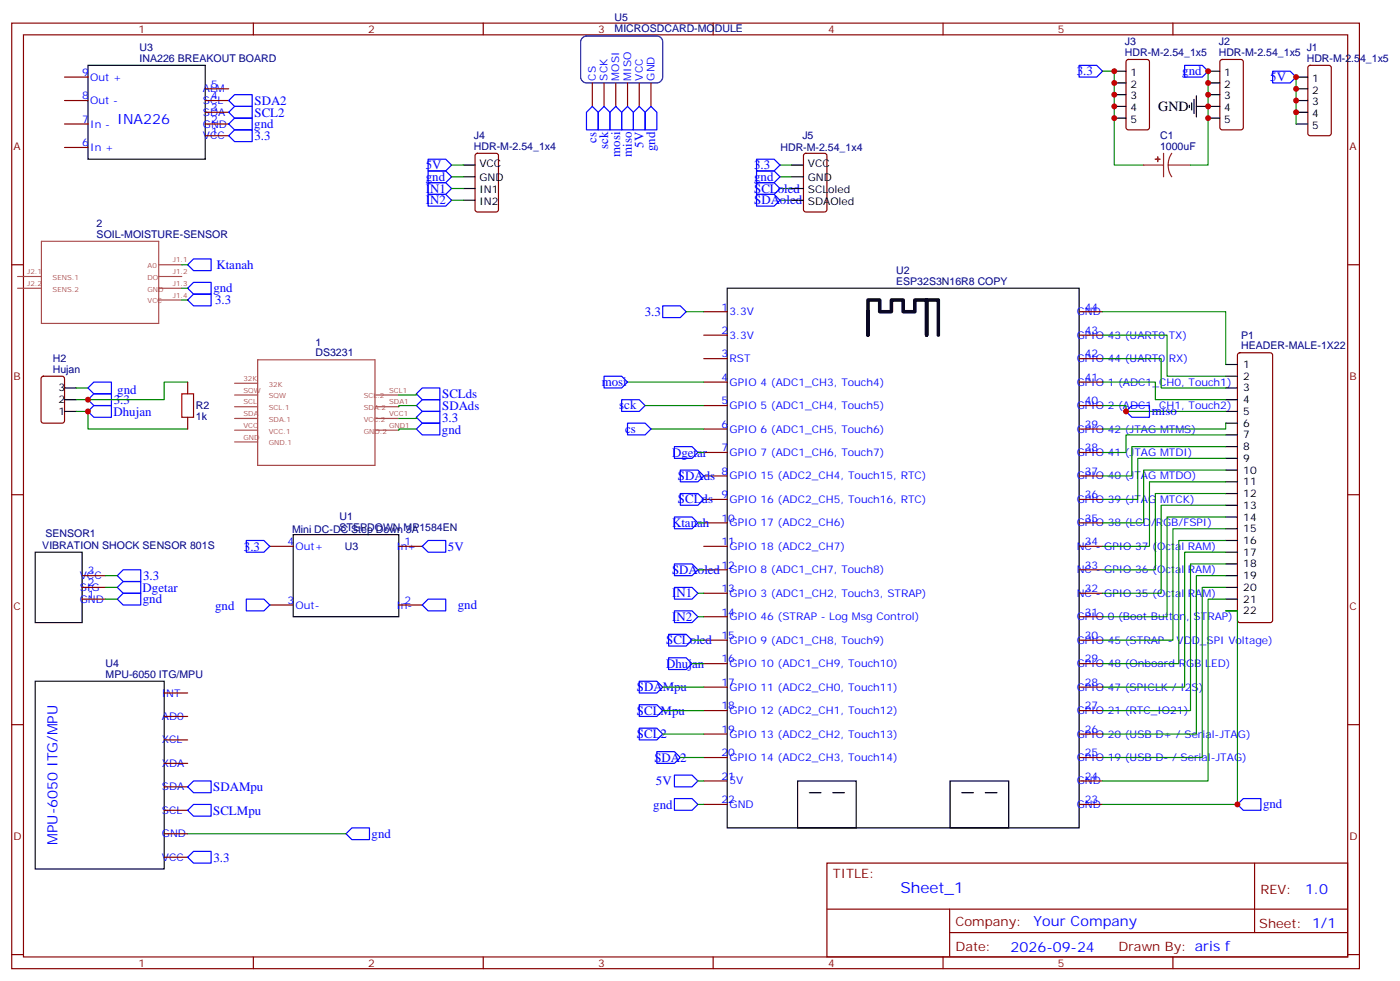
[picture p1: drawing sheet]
<svg xmlns="http://www.w3.org/2000/svg" width="421mm" height="295mm" viewBox="0 0 421 295" stroke-linecap="round" stroke-linejoin="round" font-family="sans-serif">
<g fill="none" stroke="#870000" stroke-width=".35">
<path d="M3.5 6.9h405.4v284.4h-405.4zM7.1 10.5h398.2v277.3h-398.2zM76.2 6.9v3.6M145.3 6.9v3.6M214.5 6.9v3.6M283.6 6.9v3.6M338.9 18.1l.5-.2h5.6l.7 .4v20l-.4 .7-5.9 .1-.7-.5v-20zM352.8 6.9v3.6M367.1 18.1l.5-.2h5.6l.7 .4v20l-.4 .7-5.9 .1-.7-.5v-20zM393.6 19.9l.5-.3h5.6l.6 .5 .1 20-.5 .7h-5.8l-.7-.4-.1-20zM19.4 37.3h7.1M19.4 30.2h7.1"/>
<path d="M19.4 23.2h7.1M61.7 37.3h7.1M61.7 33.8h7.1M61.7 30.2h7.1M61.7 26.7h7.1M178.2 24.9v7.1M181.7 24.9v7.1M185.2 24.9v7.1M188.7 24.9v7.1M192.3 24.9v7.1M195.8 24.9v7.1M19.4 44.3h7.1"/>
<path d="M61.7 40.8h7.1M143.1 46.3l.5-.2h5.6l.7 .4v16.5l-.4 .7h-5.9l-.7-.4v-16.5zM241.9 46.3l.5-.2h5.6l.7 .4v16.5l-.5 .7h-5.8l-.7-.4v-16.5zM3.5 79.6h3.6M405.3 79.6h3.6M211.7 93.7h7M324.6 93.7h7M12.6 113.3l.5-.2h5.6l.6 .5 .1 12.9-.5 .7h-5.8l-.7-.4-.1-13zM56.4 114.9v3.5M211.7 100.8h7M211.7 107.8h7M211.7 114.9h7"/>
<path d="M324.6 100.8h7M324.6 107.8h7M324.6 114.9h7M372.4 106.3l.5-.2h9.2l.5 .2 .2 .5v79.7l-.3 .5-.4 .2h-9.2l-.5-.2-.2-.5v-79.7zM56.4 125.5v3.5M211.7 122h7M211.7 129h7M211.7 136.1h7M324.6 122h7M324.6 129h7M324.6 136.1h7M3.5 148.8h3.6"/>
<path d="M211.7 143.1h7M211.7 150.2h7M211.7 157.2h7M324.6 143.1h7M324.6 150.2h7M324.6 157.2h7M405.3 148.8h3.6M24.7 176.6h7M24.7 173.1h7M81.1 164.3h7.1M119.9 164.3h7.1M211.7 164.3h7"/>
<path d="M211.7 171.3h7M211.7 178.4h7M324.6 164.3h7M324.6 171.3h7M324.6 178.4h7M24.7 180.2h7M81.1 181.9h7.1M119.9 181.9h7.1M211.7 185.5h7M211.7 192.5h7M211.7 199.6h7M324.6 185.5h7"/>
<path d="M324.6 192.5h7M324.6 199.6h7M3.5 217.9h3.6M49.4 215.4h7M49.4 208.4h7M211.7 206.6h7M211.7 213.7h7M324.6 206.6h7M324.6 213.7h7M405.3 217.9h3.6M49.4 236.6h7M49.4 229.6h7"/>
<path d="M49.4 222.5h7M211.7 220.7h7M211.7 227.8h7M211.7 234.8h7M324.6 220.7h7M324.6 227.8h7M324.6 234.8h7M49.4 257.8h7M49.4 250.7h7M49.4 243.7h7M211.7 241.9h7M248.7 259.5h156.6v28.3h-156.6z"/>
<path d="M324.6 241.9h7M377.3 259.6v20.8M248.7 273.4h156.5M285.6 273.4v14.1M3.5 287.1h3.6M76.2 287.8v3.5M145.3 287.8v3.5M214.5 287.8v3.5M283.6 287.8v3.5M285.6 280.4h119.6M352.8 287.8v3.5M405.3 287.1h3.6"/>
</g>
<g fill="none" stroke="#000" stroke-width=".35">
<path d="M26.5 19.6h35.2v28.3h-35.2zM335.1 32h3.6M335.1 21.4h3.6M335.1 24.9h3.6M335.1 28.5h3.6M335.1 35.5h3.6M357.7 31.6v.7M358.4 30.9v2.2M359.1 29.9v4.2M359.8 32h7.1M359.8 28.8v6.4M363.4 21.4h3.5"/>
<path d="M363.4 24.9h3.5M363.4 28.5h3.5M363.4 35.5h3.5M389.8 23.2h3.5M389.8 26.7h3.5M389.8 30.2h3.5M389.8 33.8h3.5M389.8 37.3h3.5M139.3 49.6h3.6M139.3 53.2h3.6M139.3 56.7h3.6M238.1 49.6h3.6"/>
<path d="M238.1 53.2h3.6M238.1 56.7h3.6M139.3 60.2h3.6M238.1 60.2h3.6M218.7 86.7h105.9v162.3h-105.9zM19.4 116.7h3.5M368.7 116.7h3.5M368.7 109.6h3.5M368.7 113.1h3.5M19.4 123.7h3.5M19.4 120.2h3.5M368.7 123.7h3.5"/>
<path d="M368.7 120.2h3.5M368.7 127.2h3.5M368.7 130.8h3.5M368.7 134.3h3.5M368.7 137.8h3.5M368.7 141.4h3.5M368.7 144.9h3.5M368.7 148.4h3.5M368.7 151.9h3.5M368.7 155.5h3.5M368.7 159h3.5M10.6 166.1h14.1v21.1h-14.1z"/>
<path d="M88.2 160.8h31.7v24.7h-31.7zM368.7 162.5h3.5M368.7 166.1h3.5M368.7 169.6h3.5M368.7 173.1h3.5M368.7 176.6h3.5M368.7 180.2h3.5M368.7 183.7h3.5M10.6 204.9h38.8v56.4h-38.8zM239.9 234.8h17.6v14.2h-17.6zM243.4 238.4h3.5M250.5 238.4h3.5"/>
<path d="M285.8 234.8h17.6v14.2h-17.6zM289.3 238.4h3.5M296.3 238.4h3.6"/>
</g>
<g fill="none" stroke="#00f" stroke-width=".35">
<path d="M324.6 19.6h5.2l1.8 1.8-1.8 1.8h-5.2zM356.3 19.6h5.3l1.8 1.8-1.8 1.8h-5.3zM68.8 37.3l1.8-1.8h5.2v3.6h-5.2zM70.6 39.1h5.2v3.5h-5.2l-1.8-1.8zM70.6 32h5.2v3.5h-5.2l-1.8-1.7zM70.6 28.5h5.2v3.5h-5.2l-1.8-1.8zM178.2 32l1.7 1.8v5.3h-3.5v-5.3zM181.7 32l1.7 1.8v5.3h-3.5v-5.3zM185.2 32l1.8 1.8v5.3h-3.6v-5.3zM188.7 32l1.8 1.8v5.3h-3.5v-5.3zM192.3 32l1.7 1.8v5.3h-3.5v-5.3zM195.8 32l1.8 1.8v5.3h-3.6v-5.3z"/>
<path d="M382.8 21.4h5.3l1.7 1.8-1.7 1.7h-5.3zM128.8 47.9h5.3l1.7 1.7-1.7 1.8h-5.3zM128.8 51.4h5.3l1.7 1.8-1.7 1.7h-5.3zM128.8 54.9h5.3l1.7 1.8-1.7 1.8h-5.3zM128.8 58.5h5.3l1.7 1.7-1.7 1.8h-5.3zM227.5 58.5h5.3l1.8 1.7-1.8 1.8h-5.3zM227.5 54.9h5.3l1.8 1.8-1.8 1.8h-5.3zM227.5 51.4h5.3l1.8 1.8-1.8 1.7h-5.3zM227.5 47.9h5.3l1.8 1.7-1.8 1.8h-5.3zM56.4 79.6l1.8-1.7h5.3v3.5h-5.3zM56.4 86.7l1.8-1.8h5.3v3.5h-5.3zM56.4 90.2l1.8-1.8h5.3v3.6h-5.3z"/>
<path d="M199.3 92h5.3l1.8 1.7-1.8 1.8h-5.3zM26.5 116.7l1.7-1.8h5.3v3.5h-5.3zM125.2 118.4l1.8-1.7h5.3v3.5h-5.3zM181.7 113.1h5.3l1.7 1.8-1.7 1.8h-5.3zM26.5 120.2l1.7-1.8h5.3v3.6h-5.3zM26.5 123.7l1.7-1.7h5.3v3.5h-5.3zM125.2 122l1.8-1.8h5.3v3.5h-5.3zM125.2 125.5l1.8-1.8h5.3v3.5h-5.3zM125.2 129l1.8-1.8h5.3v3.6h-5.3zM187 120.2h5.3l1.7 1.8-1.7 1.7h-5.3zM188.7 127.2h5.3l1.8 1.8-1.8 1.8h-5.3zM202.8 134.3h5.3l1.8 1.8-1.8 1.7h-5.3z"/>
<path d="M338.7 123.7l1.7-1.7h5.3v3.5h-5.3zM202.8 155.5h5.3l1.8 1.7-1.8 1.8h-5.3zM204.6 141.4h5.3l1.8 1.7-1.8 1.8h-5.3zM204.6 148.4h5.3l1.8 1.8-1.8 1.7h-5.3zM37 171.3h5.3v3.6h-5.3l-1.7-1.8zM37 174.9h5.3v3.5h-5.3l-1.7-1.8zM37 178.4h5.3v3.5h-5.3l-1.7-1.7zM74.1 162.5h5.3l1.7 1.8-1.7 1.8h-5.3zM127 164.3l1.8-1.8h5.3v3.6h-5.3zM202.8 169.6h5.3l1.8 1.7-1.8 1.8h-5.3zM202.8 176.6h5.3l1.8 1.8-1.8 1.8h-5.3zM74.1 180.2h5.3l1.7 1.7-1.7 1.8h-5.3z"/>
<path d="M127 181.9l1.8-1.7h5.3v3.5h-5.3zM201.1 190.7h5.3l1.7 1.8-1.7 1.8h-5.3zM201.1 197.8h5.3l1.7 1.8-1.7 1.7h-5.3zM202.8 183.7h5.3l1.8 1.8-1.8 1.7h-5.3zM192.3 219h5.3l1.7 1.7-1.7 1.8h-5.3zM192.3 204.9h5.3l1.7 1.7-1.7 1.8h-5.3zM192.3 211.9h5.3l1.7 1.8-1.7 1.7h-5.3zM56.4 236.6l1.8-1.8h5.3v3.6h-5.3zM197.6 226h5.2l1.8 1.8-1.8 1.8h-5.2zM202.8 233.1h5.3l1.8 1.7-1.8 1.8h-5.3zM56.4 257.8l1.8-1.8h5.3v3.5h-5.3zM58.2 241.9h5.3v3.5h-5.3l-1.8-1.7z"/>
<path d="M104.1 250.7l1.7-1.7h5.3v3.5h-5.3zM202.8 240.1h5.3l1.8 1.8-1.8 1.8h-5.3zM372.2 241.9l1.7-1.8h5.3v3.6h-5.3z"/>
</g>
<path d="M261.1 93.7v7.1v-10.6h3.5v3.5h3.5v-3.5h3.5v3.5h3.6v-3.5h3.5v10.6v-10.6h3.5v10.6" fill="none" stroke="#000" stroke-width="1.1"/>
<g fill="none" stroke="#008700" stroke-width=".35">
<path d="M331.6 21.4h3.5v28.2h8.9M363.4 21.4v28.2h-5.3M389.8 23.2v14.1M135.8 49.6h3.5M135.8 53.2h3.5M135.8 56.7h3.5M234.6 49.6h3.5M234.6 53.2h3.5M234.6 56.7h3.5M54.7 79.6h1.7M135.8 60.2h3.5M234.6 60.2h3.5"/>
<path d="M54.7 90.2h1.7M54.7 86.7h1.7M206.4 93.7h5.3M331.6 93.7h37.1v15.9M22.9 116.7h3.6M56.4 114.9h-7v5.3h-26.5M125.2 118.4v.4h-5.3M188.7 114.9h23M331.6 100.8h19.4v12.3h17.7M331.6 107.8h17.6v8.9h19.5M331.6 114.9h15.9v5.3h21.2M22.9 123.7h3.6v5.3h29.9"/>
<path d="M125.2 122h-5.3v.3M125.2 125.5v.3h-5.3M125.2 129h-5.3v.4M194 122h17.7M195.8 129h15.9M209.9 136.1h1.8M331.6 122h7.1v1.7h30M368.7 127.2v1.8h-37.1M368.7 130.8h-30v5.3h-7.1M368.7 134.3h-28.3v8.8h-8.8M368.7 137.8h-26.5v12.4h-10.6M209.9 157.2h1.8"/>
<path d="M368.7 141.4h-24.7v15.8h-12.4M368.7 144.9h-23v19.4h-14.1M368.7 148.4h-21.2v22.9h-15.9M368.7 151.9h-19.5v26.5h-17.6M368.7 155.5h-17.7v30h-19.4M368.7 159h-15.9v33.5h-21.2M31.7 173.1h3.6M31.7 176.6h3.6M209.9 171.3h1.8M209.9 178.4h1.8M368.7 162.5h-14.2v37.1h-22.9M368.7 166.1h-12.4v40.5h-24.7"/>
<path d="M368.7 169.6h-10.6v44.1h-26.5M368.7 173.1h-8.9v47.6h-28.2M368.7 176.6h-7.1v51.2h-30M31.7 180.2h3.6M208.1 192.5h3.6M208.1 199.6h3.6M209.9 185.5h1.8M368.7 180.2h-5.3v54.6h-31.8M368.7 183.7h3.5v58.2h-40.6M199.3 213.7h12.4M199.3 206.6h12.4M199.3 220.7h12.4"/>
<path d="M204.6 227.8h7.1M209.9 234.8h1.8M56.4 250.7h47.7M209.9 241.9h1.8"/>
</g>
<g fill="none" stroke="#a64a4a" stroke-width=".35">
<path d="M12.5 72.6h35.2v24.7h-35.2zM47.7 79.6h7M5.3 86.7h6.9M5.3 83.1h6.9M47.7 90.2h7M47.7 86.7h7M47.7 83.1h7M70.6 118.8h6.9M70.6 115.3h6.9M77.5 108.2h35.3v31.7h-35.3zM113 118.8h6.9M70.6 129.4h6.9"/>
<path d="M70.6 125.8h6.9M70.6 122.3h6.9M70.6 132.9h6.9M113 129.4h6.9M113 125.8h6.9M113 122.3h6.9"/>
</g>
<path d="M344 49.6h6M350 46.1v7.1M351.4 49.6l.2 1.9 .8 1.7M351.4 49.6h6.7M352.4 46.1l-.8 1.7-.2 1.8" fill="none" stroke="#8c2424" stroke-width=".35"/>
<g fill="#8c2424" stroke="#8c2424" stroke-width=".35">
<path d="M348.2 47.2v1.4z"/>
<path d="M347.5 47.9h1.4z"/>
</g>
<path d="M175.2 11.3l1.2-.5h21.2a1.76 1.76 0 0 1 1.7 1.8v10.6a1.89 1.89 0 0 1-1.7 1.7h-21.2a1.89 1.89 0 0 1-1.8-1.7v-10.6z" fill="none" stroke="#009" stroke-width=".35"/>
<path d="M54.7 118.4h3.5v7.1h-3.5z" fill="none" stroke="#a10000" stroke-width=".35"/>
<g fill="#c00">
<circle cx="363.4" cy="21.4" r=".88"/>
<circle cx="363.4" cy="24.9" r=".88"/>
<circle cx="363.4" cy="32" r=".88"/>
<circle cx="363.4" cy="28.5" r=".88"/>
<circle cx="389.8" cy="23.2" r=".88"/>
<circle cx="389.8" cy="26.7" r=".88"/>
<circle cx="389.8" cy="30.2" r=".88"/>
<circle cx="389.8" cy="33.8" r=".88"/>
<circle cx="335.1" cy="32" r=".88"/>
<circle cx="335.1" cy="28.5" r=".88"/>
<circle cx="335.1" cy="24.9" r=".88"/>
<circle cx="335.1" cy="21.4" r=".88"/>
<circle cx="335.1" cy="35.5" r=".88"/>
<circle cx="372.2" cy="241.9" r=".88"/>
<circle cx="338.7" cy="123.7" r=".88"/>
<circle cx="363.4" cy="35.5" r=".88"/>
<circle cx="26.5" cy="120.2" r=".88"/>
<circle cx="26.5" cy="123.7" r=".88"/>
</g>
<text font-size="4.6" fill="#00f" x="270.8" y="268.6">Sheet_1</text>
<text font-size="4.2" x="348.4" y="33.4">GND</text>
<g font-size="4.2" fill="#00f">
<text x="35.2" y="37.2">INA226</text>
<text x="17.3" y="254.1" transform="rotate(-90 17.3 254.1)">MPU-6050 ITG/MPU</text>
<text x="392.5" y="268.8">1.0</text>
<text x="310.9" y="278.4">Your Company</text>
<text x="304" y="286.2">2026-09-24</text>
</g>
<g font-size="3.9" fill="#00f">
<text x="323.8" y="22.7">3.3</text>
<text x="355.6" y="22.7">gnd</text>
<text x="382.1" y="24.4">5V</text>
<text x="76.6" y="35.1">SCL2</text>
<text x="76.6" y="31.5">SDA2</text>
<text x="76.5" y="38.6">gnd</text>
<text x="76.6" y="42.1">3.3</text>
<text x="179.4" y="42.9" transform="rotate(-90 179.4 42.9)">cs</text>
<text x="183" y="44.8" transform="rotate(-90 183 44.8)">sck</text>
<text x="186.5" y="47.1" transform="rotate(-90 186.5 47.1)">mosi</text>
<text x="190" y="47.1" transform="rotate(-90 190 47.1)">miso</text>
<text x="193.5" y="44.4" transform="rotate(-90 193.5 44.4)">5V</text>
<text x="197.1" y="45.4" transform="rotate(-90 197.1 45.4)">gnd</text>
<text x="128.1" y="50.8">5V</text>
<text x="226.8" y="50.9">3.3</text>
<text x="128.1" y="54.4">gnd</text>
<text x="128.1" y="57.9">IN1</text>
<text x="226.8" y="58">SCLoled</text>
<text x="226.8" y="54.4">gnd</text>
<text x="128.1" y="61.4">IN2</text>
<text x="226.8" y="61.5">SDAoled</text>
<text x="65.1" y="80.9">Ktanah</text>
<text x="64.2" y="87.9">gnd</text>
<text x="64.7" y="91.5">3.3</text>
<text x="193.9" y="95">3.3</text>
<text x="35.3" y="118.4">gnd</text>
<text x="133" y="119.8">SCLds</text>
<text x="181" y="116.2">mosi</text>
<text x="34.2" y="125">Dhujan</text>
<text x="34.2" y="121.4">3.3</text>
<text x="133" y="123.3">SDAds</text>
<text x="186.3" y="123.1">sck</text>
<text x="346.4" y="124.9">miso</text>
<text x="132.9" y="130.4">gnd</text>
<text x="133" y="126.8">3.3</text>
<text x="188" y="130.3">cs</text>
<text x="202.1" y="137.3">Dgetar</text>
<text x="203.9" y="144.4">SDAds</text>
<text x="203.9" y="151.4">SCLds</text>
<text x="202.1" y="158.4">Ktanah</text>
<text x="73.4" y="165.5">3.3</text>
<text x="134.7" y="165.6">5V</text>
<text x="202.1" y="172.6">SDAoled</text>
<text x="42.9" y="177.9">Dgetar</text>
<text x="43" y="174.4">3.3</text>
<text x="202.1" y="179.6">IN1</text>
<text x="43" y="181.4">gnd</text>
<text x="64.7" y="183.3">gnd</text>
<text x="137.7" y="183.1">gnd</text>
<text x="202.1" y="186.7">IN2</text>
<text x="200.4" y="193.7">SCLoled</text>
<text x="200.4" y="200.8">Dhujan</text>
<text x="191.6" y="207.9">SDAMpu</text>
<text x="191.6" y="214.9">SCLMpu</text>
<text x="191.6" y="222">SCL2</text>
<text x="196.8" y="229">SDA2</text>
<text x="64.1" y="238">SDAMpu</text>
<text x="197.3" y="236.1">5V</text>
<text x="64.1" y="245">SCLMpu</text>
<text x="196.5" y="243.2">gnd</text>
<text x="379.9" y="243.1">gnd</text>
<text x="111.8" y="252.1">gnd</text>
<text x="64.2" y="259.1">3.3</text>
</g>
<g font-size="3.9" fill="#800">
<text x="250.5" y="264.1">TITLE:</text>
<text x="379.1" y="268.8">REV:</text>
<text x="287.4" y="278.3">Company:</text>
<text x="378.7" y="278.9">Sheet: 1/1</text>
<text x="287.4" y="286">Date:</text>
<text x="336.4" y="286.1">Drawn By: aris f</text>
</g>
<g font-size="3.2" fill="#800">
<text x="41.6" y="9.9">1</text>
<text x="110.8" y="9.9">2</text>
<text x="179.9" y="9.9">3</text>
<text x="249.1" y="9.9">4</text>
<text x="318.2" y="9.9">5</text>
<text x="4.1" y="45">A</text>
<text x="405.9" y="45">A</text>
<text x="4.1" y="114.2">B</text>
<text x="405.9" y="114.2">B</text>
<text x="4.1" y="183.3">C</text>
<text x="405.9" y="183.3">C</text>
<text x="4.1" y="252.5">D</text>
<text x="405.9" y="252.5">D</text>
<text x="41.6" y="290.8">1</text>
<text x="110.8" y="290.8">2</text>
<text x="179.9" y="290.8">3</text>
<text x="249.1" y="290.8">4</text>
<text x="318.2" y="290.8">5</text>
</g>
<g font-size="3.2" fill="#000080">
<text x="184.8" y="9.8">MICROSDCARD-MODULE</text>
<text x="184.8" y="6.4">U5</text>
<text x="42" y="15.5">U3</text>
<text x="338.3" y="16.8">HDR-M-2.54_1x5</text>
<text x="338.3" y="13.6">J3</text>
<text x="366.6" y="16.8">HDR-M-2.54_1x5</text>
<text x="366.6" y="13.6">J2</text>
<text x="393" y="15.4">J1</text>
<text x="42" y="18.6">INA226 BREAKOUT BOARD</text>
<text x="393" y="18.6">HDR-M-2.54_1x5</text>
<text x="142.5" y="41.9">J4</text>
<text x="241.3" y="41.9">J5</text>
<text x="348.9" y="41.8">C1</text>
<text x="142.5" y="45">HDR-M-2.54_1x4</text>
<text x="234.7" y="45.5">HDR-M-2.54_1x4</text>
<text x="348.9" y="45">1000uF</text>
<text x="29.1" y="71.5">SOIL-MOISTURE-SENSOR</text>
<text x="29.1" y="68.3">2</text>
<text x="269.5" y="82.5">U2</text>
<text x="269.5" y="85.6">ESP32S3N16R8 COPY</text>
<text x="373.3" y="101.8">P1</text>
<text x="94.9" y="107.1">DS3231</text>
<text x="94.9" y="104">1</text>
<text x="373.3" y="105">HEADER-MALE-1X22</text>
<text x="15.9" y="112.1">Hujan</text>
<text x="15.9" y="108.9">H2</text>
<text x="58.9" y="123.1">R2</text>
<text x="58.9" y="126.3">1k</text>
<text x="13.7" y="161.6">SENSOR1</text>
<text x="87.8" y="160.2">Mini DC-DC Step Down 3A</text>
<text x="102.1" y="159.7">STEPDOWN MP1584EN</text>
<text x="102.1" y="156.3">U1</text>
<text x="12.7" y="165">VIBRATION SHOCK SENSOR 801S</text>
<text x="103.7" y="165.5">U3</text>
<text x="31.8" y="203.8">MPU-6050 ITG/MPU</text>
<text x="31.8" y="200.6">U4</text>
</g>
<g font-size="3.2" fill="#00f">
<text x="24.7" y="22.8">9</text>
<text x="24.7" y="29.9">8</text>
<text x="27.2" y="24.2">Out +</text>
<text x="61" y="27.8">ALM</text>
<text x="63.5" y="29.9">4</text>
<text x="63.5" y="26.4">5</text>
<text x="179.2" y="24.2" transform="rotate(-90 179.2 24.2)">CS</text>
<text x="182.7" y="24.2" transform="rotate(-90 182.7 24.2)">SCK</text>
<text x="186.3" y="24.2" transform="rotate(-90 186.3 24.2)">MOSI</text>
<text x="189.8" y="24.2" transform="rotate(-90 189.8 24.2)">MISO</text>
<text x="193.3" y="24.2" transform="rotate(-90 193.3 24.2)">VCC</text>
<text x="196.8" y="24.2" transform="rotate(-90 196.8 24.2)">GND</text>
<text x="27.2" y="31.3">Out -</text>
<text x="61" y="34.8">SDA</text>
<text x="61" y="31.3">SCL</text>
<text x="63.5" y="33.4">3</text>
<text x="24.7" y="36.9">7</text>
<text x="27.2" y="38.3">In -</text>
<text x="61" y="41.9">VCC</text>
<text x="61" y="38.3">GND</text>
<text x="63.5" y="40.5">1</text>
<text x="63.5" y="36.9">2</text>
<text x="24.7" y="44">6</text>
<text x="27.2" y="45.4">In +</text>
<text x="217" y="93.4">1</text>
<text x="219.4" y="94.8">3.3V</text>
<text x="323.8" y="94.8">GND</text>
<text x="326.3" y="93.4">44</text>
<text x="217" y="100.4">2</text>
<text x="219.4" y="101.8">3.3V</text>
<text x="323.8" y="101.8">GPIO 43 (UART0 TX)</text>
<text x="326.3" y="100.4">43</text>
<text x="217" y="107.5">3</text>
<text x="326.3" y="107.5">42</text>
<text x="219.4" y="108.9">RST</text>
<text x="323.8" y="108.9">GPIO 44 (UART0 RX)</text>
<text x="217" y="114.5">4</text>
<text x="219.4" y="116">GPIO 4 (ADC1_CH3, Touch4)</text>
<text x="323.8" y="116">GPIO 1 (ADC1_CH0, Touch1)</text>
<text x="326.3" y="114.5">41</text>
<text x="217" y="121.6">5</text>
<text x="219.4" y="123">GPIO 5 (ADC1_CH4, Touch5)</text>
<text x="323.8" y="123">GPIO 2 (ADC1_CH1, Touch2)</text>
<text x="326.3" y="121.6">40</text>
<text x="217" y="128.7">6</text>
<text x="219.4" y="130.1">GPIO 6 (ADC1_CH5, Touch6)</text>
<text x="323.8" y="130.1">GPIO 42 (JTAG MTMS)</text>
<text x="326.3" y="128.7">39</text>
<text x="217" y="135.7">7</text>
<text x="219.4" y="137.1">GPIO 7 (ADC1_CH6, Touch7)</text>
<text x="323.8" y="137.1">GPIO 41 (JTAG MTDI)</text>
<text x="326.3" y="135.7">38</text>
<text x="217" y="142.8">8</text>
<text x="326.3" y="142.8">37</text>
<text x="217" y="149.8">9</text>
<text x="219.4" y="144.2">GPIO 15 (ADC2_CH4, Touch15, RTC)</text>
<text x="323.8" y="144.2">GPIO 40 (JTAG MTDO)</text>
<text x="326.3" y="149.8">36</text>
<text x="219.4" y="151.2">GPIO 16 (ADC2_CH5, Touch16, RTC)</text>
<text x="323.8" y="151.2">GPIO 39 (JTAG MTCK)</text>
<text x="217" y="156.9">10</text>
<text x="219.4" y="158.3">GPIO 17 (ADC2_CH6)</text>
<text x="323.8" y="158.3">GPIO 38 (LCD/RGB/FSPI)</text>
<text x="326.3" y="156.9">35</text>
<text x="86.4" y="163.9">4</text>
<text x="88.9" y="165.3">Out+</text>
<text x="119.2" y="165.3">In+</text>
<text x="121.7" y="163.9">1</text>
<text x="217" y="163.9">11</text>
<text x="219.4" y="165.3">GPIO 18 (ADC2_CH7)</text>
<text x="323.8" y="165.3">NC - GPIO 37 (Octal RAM)</text>
<text x="326.3" y="163.9">34</text>
<text x="26.5" y="172.8">3</text>
<text x="217" y="171">12</text>
<text x="219.4" y="172.4">GPIO 8 (ADC1_CH7, Touch8)</text>
<text x="323.8" y="172.4">NC - GPIO 36 (Octal RAM)</text>
<text x="326.3" y="171">33</text>
<text x="24" y="177.7">SIG</text>
<text x="24" y="174.2">VCC</text>
<text x="26.5" y="179.8">1</text>
<text x="26.5" y="176.3">2</text>
<text x="217" y="178">13</text>
<text x="219.4" y="179.5">GPIO 3 (ADC1_CH2, Touch3, STRAP)</text>
<text x="323.8" y="179.5">NC - GPIO 35 (Octal RAM)</text>
<text x="326.3" y="178">32</text>
<text x="24" y="181.2">GND</text>
<text x="86.4" y="181.6">3</text>
<text x="88.9" y="183">Out-</text>
<text x="119.2" y="183">In-</text>
<text x="121.7" y="181.6">2</text>
<text x="217" y="185.1">14</text>
<text x="326.3" y="185.1">31</text>
<text x="219.4" y="186.5">GPIO 46 (STRAP - Log Msg Control)</text>
<text x="323.8" y="186.5">GPIO 0 (Boot Button, STRAP)</text>
<text x="217" y="192.2">15</text>
<text x="219.4" y="193.6">GPIO 9 (ADC1_CH8, Touch9)</text>
<text x="323.8" y="193.6">GPIO 45 (STRAP - VDD_SPI Voltage)</text>
<text x="326.3" y="192.2">30</text>
<text x="217" y="199.2">16</text>
<text x="219.4" y="200.6">GPIO 10 (ADC1_CH9, Touch10)</text>
<text x="323.8" y="200.6">GPIO 48 (Onboard RGB LED)</text>
<text x="326.3" y="199.2">29</text>
<text x="48.7" y="209.4">INT</text>
<text x="217" y="206.3">17</text>
<text x="219.4" y="207.7">GPIO 11 (ADC2_CH0, Touch11)</text>
<text x="323.8" y="207.7">GPIO 47 (SPICLK / I2S)</text>
<text x="326.3" y="206.3">28</text>
<text x="217" y="213.3">18</text>
<text x="219.4" y="214.7">GPIO 12 (ADC2_CH1, Touch12)</text>
<text x="323.8" y="214.7">GPIO 21 (RTC_IO21)</text>
<text x="326.3" y="213.3">27</text>
<text x="48.7" y="216.5">AD0</text>
<text x="217" y="220.4">19</text>
<text x="219.4" y="221.8">GPIO 13 (ADC2_CH2, Touch13)</text>
<text x="323.8" y="221.8">GPIO 20 (USB D+ / Serial-JTAG)</text>
<text x="326.3" y="220.4">26</text>
<text x="48.7" y="223.6">XCL</text>
<text x="217" y="227.4">20</text>
<text x="326.3" y="227.4">25</text>
<text x="48.7" y="230.6">XDA</text>
<text x="219.4" y="228.8">GPIO 14 (ADC2_CH3, Touch14)</text>
<text x="323.8" y="228.8">GPIO 19 (USB D- / Serial-JTAG)</text>
<text x="48.7" y="237.7">SDA</text>
<text x="217" y="234.5">21</text>
<text x="219.4" y="235.9">5V</text>
<text x="323.8" y="235.9">GND</text>
<text x="326.3" y="234.5">24</text>
<text x="48.7" y="244.7">SCL</text>
<text x="217" y="241.5">22</text>
<text x="219.4" y="243">GND</text>
<text x="323.8" y="243">GND</text>
<text x="326.3" y="241.5">23</text>
<text x="48.7" y="251.8">GND</text>
<text x="48.7" y="258.8">VCC</text>
</g>
<g font-size="3.2">
<text x="340" y="22.8">1</text>
<text x="368.2" y="22.8">1</text>
<text x="340" y="26.4">2</text>
<text x="340" y="29.9">3</text>
<text x="368.2" y="26.4">2</text>
<text x="368.2" y="29.9">3</text>
<text x="394.7" y="24.6">1</text>
<text x="394.7" y="28.1">2</text>
<text x="340" y="33.4">4</text>
<text x="368.2" y="33.4">4</text>
<text x="394.7" y="31.6">3</text>
<text x="394.7" y="35.2">4</text>
<text x="340" y="36.9">5</text>
<text x="368.2" y="36.9">5</text>
<text x="394.7" y="38.7">5</text>
<text x="144.2" y="50.3">VCC</text>
<text x="243" y="50.3">VCC</text>
<text x="144.2" y="54.6">GND</text>
<text x="144.2" y="58.1">IN1</text>
<text x="243" y="54.6">GND</text>
<text x="243" y="58.1">SCLoled</text>
<text x="144.2" y="61.6">IN2</text>
<text x="243" y="61.6">SDAOled</text>
<text x="373.9" y="110.7">1</text>
<text x="17.6" y="117.7">3</text>
<text x="373.9" y="114.2">2</text>
<text x="373.9" y="117.7">3</text>
<text x="17.6" y="124.8">1</text>
<text x="17.6" y="121.2">2</text>
<text x="373.9" y="121.2">4</text>
<text x="373.9" y="124.8">5</text>
<text x="373.9" y="128.3">6</text>
<text x="373.9" y="131.8">7</text>
<text x="373.9" y="135.4">8</text>
<text x="373.9" y="138.9">9</text>
<text x="373.9" y="142.4">10</text>
<text x="373.9" y="145.9">11</text>
<text x="373.9" y="149.5">12</text>
<text x="373.9" y="153">13</text>
<text x="373.9" y="156.5">14</text>
<text x="373.9" y="160.1">15</text>
<text x="373.9" y="163.6">16</text>
<text x="373.9" y="167.1">17</text>
<text x="373.9" y="170.6">18</text>
<text x="373.9" y="174.2">19</text>
<text x="373.9" y="177.7">20</text>
<text x="373.9" y="181.2">21</text>
<text x="373.9" y="184.7">22</text>
</g>
<g font-size="2.1" fill="#a54b4b">
<text x="8.2" y="82.5">J2.1</text>
<text x="44.4" y="80.7">A0</text>
<text x="52" y="82.5">J1.2</text>
<text x="52" y="78.9">J1.1</text>
<text x="8.2" y="86">J2.2</text>
<text x="15.8" y="87.7">SENS.2</text>
<text x="15.8" y="84.2">SENS.1</text>
<text x="44.4" y="87.7">GND</text>
<text x="44.4" y="84.2">DO</text>
<text x="52" y="89.5">J1.4</text>
<text x="52" y="86">J1.3</text>
<text x="44.4" y="91.2">VCC</text>
<text x="73.2" y="118.1">SQW</text>
<text x="73.2" y="114.6">32K</text>
<text x="80.9" y="119.8">SQW</text>
<text x="80.9" y="116.3">32K</text>
<text x="109.4" y="119.8">SCL.2</text>
<text x="117.1" y="118.1">SCL1</text>
<text x="73.2" y="125.1">SDA</text>
<text x="73.2" y="121.6">SCL</text>
<text x="80.9" y="123.3">SCL.1</text>
<text x="109.4" y="123.3">SDA.2</text>
<text x="117.1" y="125.1">VCC1</text>
<text x="117.1" y="121.6">SDA1</text>
<text x="73.2" y="128.7">VCC</text>
<text x="80.9" y="130.4">VCC.1</text>
<text x="80.9" y="126.9">SDA.1</text>
<text x="109.4" y="130.4">GND.2</text>
<text x="109.4" y="126.9">VCC.2</text>
<text x="117.1" y="128.7">GND1</text>
<text x="73.2" y="132.2">GND</text>
<text x="80.9" y="133.9">GND.1</text>
</g>
</svg>
